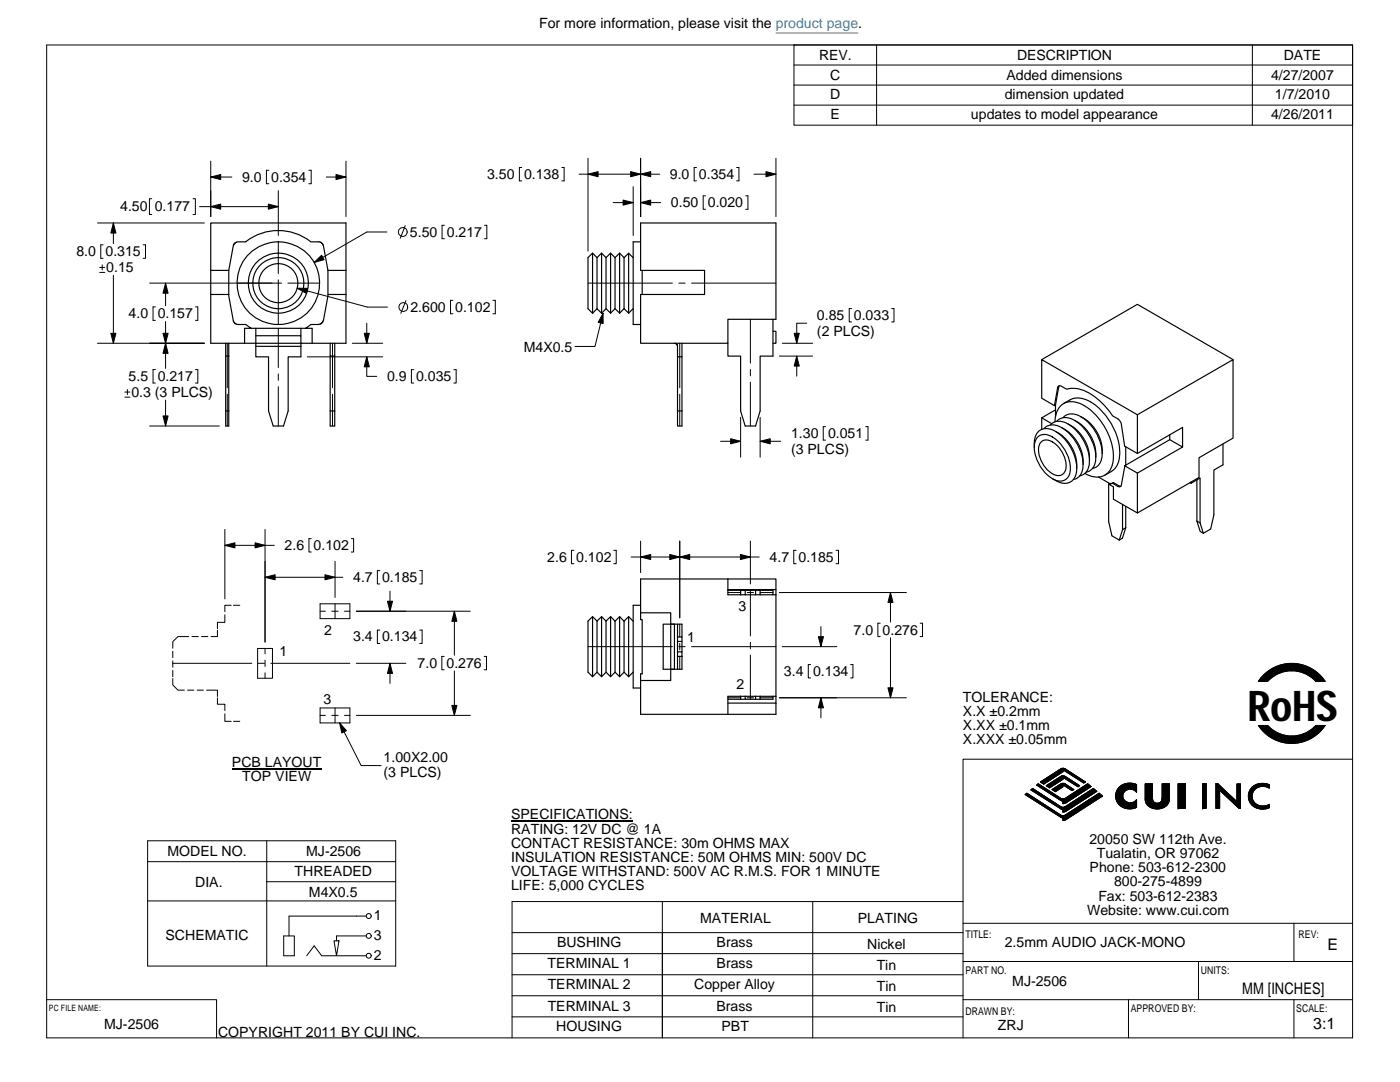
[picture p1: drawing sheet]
<svg xmlns="http://www.w3.org/2000/svg" width="279mm" height="216mm" viewBox="0 0 279 216" stroke-linecap="round" stroke-linejoin="round" font-family="sans-serif">
<g fill="none" stroke="#000" stroke-width=".2">
<path d="M9.3 9h260.6v198.1h-260.6zM158.5 17h111.4M158.5 13h111.4M158.5 9h111.4v16h-111.4zM174.9 9v16M249.9 9v16M30.3 39.6h-.5v3.2h.5M38.5 39.6h.5v3.2h-.5M42.1 32.2v11M42.1 35.3h4.2M53.7 34h-.5v2.7h.5M55.5 38.1v8.9"/>
<path d="M61.6 34h.5v2.7h-.5M65.1 35.3h3.9M69 32.2v11M104.1 33.4h-.4v2.7h.4M112.1 33.4h.5v2.7h-.5M115.6 34.8h16M117.3 31.6v18.5M126.4 37.3v9.7M127.8 31.6v11.6M139 33.4h-.5v2.7h.5M140.8 39.1h-.5v2.7h.5M147 33.4h.5v2.7h-.5"/>
<path d="M148.8 39.1h.5v2.7h-.5M150.5 34.8h4.4M154.9 31.6v11.6M158.5 21h111.4M19.5 44.5h21.3M19.9 54.4h1M19.9 53.4h1M20.4 52.9v.9M20.6 48.9h-.5v2.6h.5M22.6 44.5v4.1M22.6 54.9v13.6M28.6 48.9h.4v2.6h-.4"/>
<path d="M29.9 56.5h24.4M33 56.5v4.5M39.8 41.2h15.7M47.3 56.5h8.9M55.5 55.8v8.9M55.5 48.3v6.3M57.4 56.5h6.4M59.3 57.5l14 3.8h4M77.2 46.3h-4l-10.5 6.1M80.9 45l-1 2.5M88.7 45h-.5v2.6h.5M90.4 59.9h-.5v2.7h.5"/>
<path d="M96.7 45h.5v2.6h-.5M98.4 59.9h.4v2.7h-.4M117.3 56.5h16.9M122.4 40.4h4M127.8 40.4h4M135.5 56.5h1.2M138 56.5h16.9M19.5 68.5h21.3M24.9 79.2h1M24.9 78.2h1M25.4 77.7v1M31 61.2h-.5v2.7h.5"/>
<path d="M31 73.7h-.5v2.7h.5M33 64.2v9.3M33 79.8v5.2M39 61.2h.5v2.7h-.5M39 73.7h.5v2.7h-.5M45.4 68.5v8.9M45.4 78.7v6.3M55.5 65.5v7.8M55.5 74.6v1.3M55.5 77.2v7.8M61.3 71.2h15.1M66.4 68.5v8.9"/>
<path d="M66.4 78.7v6.3M70.3 68.5h6.1M73.2 71.2v3.9h2M73.2 64.5v4M81 60l-1 2.5M82.6 73.8h-.5v2.6h.5M90.6 73.8h.4v2.6h-.4M120.4 62.5l-1.7 6.6h-4M135.7 68.5v8.9M135.7 78.7v6.3M149.8 63.7v8.8M149.8 73.7v1.3"/>
<path d="M149.8 76.3v8.7M155.5 71.1h6.7M156.1 68.5h6.1M159 71.1v4M161 64.5h-2v4M169.9 61.6h-.4v2.6h.4M177.9 61.6h.5v2.6h-.5M29.9 85h13.9M143.8 88.1h4M147.8 83.3v7.9M151.7 88.1h4.1M151.7 83.3v7.9"/>
<path d="M164.8 85.1h-.5v2.7h.5M172.8 85.1h.4v2.7h-.4M44.9 105.6v13.9M44.9 108.8h9.8M52.9 115.2h15.5M52.9 105.6v22.5M62.1 107.5h-.4v2.7h.4M66.9 112v7.2M70.1 107.5h.5v2.7h-.5M75.8 113.9h-.5v2.6h.5M77.8 118v4M83.8 113.9h.4v2.6h-.4"/>
<path d="M114.5 109.8h-.5v2.7h.5M122.5 109.8h.5v2.7h-.5M126 111.1h25.5M127.8 108v6.3M135.7 108v15.3M145.3 118.2h2.5M149.1 118.2h1.3M149.8 108v8.5M149.8 117.8v9.1M151.7 118.2h2.6M155.5 118.2h25.4M158.9 109.8h-.5v2.7h.5"/>
<path d="M166.9 109.8h.4v2.7h-.4M177.7 118.2v5.9M34.5 132.4h15.7M34.5 135.4v1.3l1 1h1.3M34.5 130v1.2M34.5 131.9v1.2M34.5 133.8v1.2M37.4 137.7h1.3M37.7 127h-2.2l-1 1.1v1.2M38.3 127h1.3M39.3 137.7h1.3M40.2 127h1.3"/>
<path d="M41.2 137.7h2.2v1.3M43.4 125.8v1.2h-1.3M43.4 139.3v1.2h1.5v1.3M44.9 122.7v1.5h-1.5v1.3M46.1 120.8h-1.2v1.2M46.6 120.8h1.3M51.4 129.4h3v5.9h-3zM51.5 132.4h1.3M52.9 129.4v1.1M52.9 131.7v1.3M52.9 134.3v1M54.1 132.4h15.7"/>
<path d="M63.9 122h1M63.9 120.5h5.9v2.9h-5.9zM66.2 122h1.3M66.9 120.5v2.9M68.7 122h1.1M71.1 132.4h9.9M71.1 122h22.8M75.8 125.7h-.5v2.7h.5M77.8 132.4v4M83.8 125.7h.4v2.7h-.4M88.6 131h-.4v2.6h.4M90.7 122v8.7"/>
<path d="M90.7 133.9v8.8M96.6 131h.5v2.6h-.5M117.3 129h16.9M135.5 129h1.2M135.7 124.5v2.6M135.7 128.4v1.3M135.7 130.9v2.6M138 129h16.9M145.3 139.2h2.5M149.1 139.2h1.3M149.8 128.2v1.2M149.8 130.7v8.8"/>
<path d="M151.7 139.2h2.6M155.5 139.2h25.4M156.1 129h10.9M161.8 132.6h-.5v2.7h.5M163.8 125v4M163.8 139.2v4M169.8 132.6h.4v2.7h-.4M175.7 124.4h-.5v2.6h.5M177.7 127.3v11.9M183.6 124.4h.5v2.6h-.5M252.5 134.4a8 8 0 0 1 12 1.6h-1.9a6.5 6.5 0 0 0-9.6 0h-1.9zM44.9 142.4v1.5h1.2"/>
<path d="M46.6 143.9h1.3M63.9 142.7h1M63.9 141.3h5.9v3h-5.9zM66.2 142.7h1.3M66.9 141.3v3M67.8 144.3l4.3 8.5h4M68.7 142.7h1.1M71.1 142.7h22.8M211.7 153.4l-4.1 2.6 .7 .5 3.8-2.5v-.3M211.7 156.4l-1.7 1.1 .6 .5 1.5-1v-.3M211.7 154.9l-2.9 1.9 .7 .4 2.6-1.7v-.3M211.7 159.3l-4.5-2.9-.3 .3 4.8 3"/>
<path d="M211.7 159.3l.3 .1 .6-.1M211.7 154.9l.3-.1 .6 .1M211.7 156.4l.3-.1 .6 .1M211.7 153.4l.3-.1 .6 .1M212.1 156.7h.3M212.1 153.7h.3M212.1 155.2h.3M212.6 156.4l1.7 1.1-.3 .3-1.6-1.1M212.6 154.9l2.9 1.9-.4 .2-2.7-1.8M212.6 153.4l4 2.6-.3 .2-3.9-2.5M217.7 157l-.6-.6-4.5 2.9M217.7 157l-5 3.2-.6 .2v-.6l-.4-.1"/>
<path d="M218.9 157.9l-.7-.6-5.6 3.7M218.9 157.9l-6.2 4-.6 .1v-.5l-.4-.1M219.4 158.3l.6 .5-7.3 4.7M219.4 158.3l-6.8 4.3-.6 .2-.3-.2M223.2 157.2a3.1 3.1 0 0 1 3.6-.7v1.6a1.45 1.45 0 0 0-2.1-.4 1.45 1.45 0 0 0-.2 2.1 1.59 1.59 0 0 0 2.3-.2v1.5a2.75 2.75 0 0 1-4.1-2.6zM230 159v-2.6h-1.4v3.2M230 159v.7M230 159.7a.97 .97 0 0 0 .9 .6 .97 .97 0 0 0 1-.6M231.9 159.7a.97 .97 0 0 1-1 .6 .97 .97 0 0 1-.9-.6M231.9 159v.7M233.3 156.4v3.2a2.45 2.45 0 0 1-3.6 1.5 1.81 1.81 0 0 1-1.1-1.5M233.3 156.4h-1.4v2.6"/>
<path d="M235.1 156.4h1.5v4.9h-1.5zM240 156.4h.7v4.9h-.7zM242.7 156.3h.3l3.9 3.7v-3.6h.6v4.9h-.2l-3.9-3.7v3.7h-.7zM249.7 157.3a3.1 3.1 0 0 1 3.6-.7v.6a2.19 2.19 0 0 0-3.4 1.7 2.14 2.14 0 0 0 3.4 1.6v.7a2.87 2.87 0 0 1-4.1-2l.1-1.3zM251.1 144.8h1.9a6.5 6.5 0 0 0 9.6 0h1.9a8 8 0 0 1-13.4 0zM269.9 151.5h-77.7v55.6M29.5 171.9h49.5M29.5 167.8h49.5v25h-49.5zM29.5 179.8h49.5M53.2 167.8v25M53.2 175.9h25.8M132.2 179.9v27.2"/>
<path d="M162.2 179.9v27.2M192.2 179.9h-90v27.2M211.7 161l-5.6-3.7-.4 .3 6 3.8M211.7 162.6l-6.8-4.3-.3 .2 7.1 4.5M211.7 161l.3 .1 .6-.1M211.7 163l.4 .2v.5l.6-.2M9.3 199.5h33.9v7.6M56.6 186.8h2.1v3.9h-2.1zM61.2 190.7l1.5-2 1.5 2h8.9M66.7 187.7h.9l-.4 3zM73.1 182.8h-15.4v4M73.1 186.8h-5.9v.9"/>
<path d="M102.2 186.1h90M102.2 198.7h90M102.2 194.5h90M102.2 190.3h90M192.2 199.5h77.7M192.2 191.9h77.7M192.2 184.2h77.7M225.2 199.5v7.6M239.2 191.9v7.6M258.2 184.2v7.7M258.2 199.5v7.6M102.2 202.9h90"/>
<circle cx="80.4" cy="46.3" r=".88"/>
<circle cx="80.5" cy="61.3" r=".88"/>
<circle cx="73.6" cy="182.8" r=".49"/>
<circle cx="73.6" cy="190.7" r=".49"/>
<circle cx="73.6" cy="186.7" r=".49"/>
</g>
<g fill="#000" stroke="#000" stroke-width=".2">
<path d="M42.1 35.3l1.9-.5v1z" fill-rule="evenodd"/>
<path d="M67.1 34.8l1.9 .5-1.9 .5z" fill-rule="evenodd"/>
<path d="M117.3 34.8l2.1-.6v1.1z" fill-rule="evenodd"/>
<path d="M127.8 34.8l2.1-.6v1.1z" fill-rule="evenodd"/>
<path d="M125.9 34.2l1.9 .6-1.9 .5z" fill-rule="evenodd"/>
<path d="M152.9 34.2l2 .6-2 .5z" fill-rule="evenodd"/>
<path d="M22.6 44.5l.5 2h-1z" fill-rule="evenodd"/>
<path d="M33 56.5l.5 2h-1z" fill-rule="evenodd"/>
<path d="M42.1 41.2l1.9-.5v1z" fill-rule="evenodd"/>
<path d="M53.6 40.7l1.9 .5-1.9 .5z" fill-rule="evenodd"/>
<path d="M59.3 57.5h2.1l-.3 1z" fill-rule="evenodd"/>
<path d="M62.7 52.4l1.5-1.5 .5 .9z" fill-rule="evenodd"/>
<path d="M124.4 39.9l2 .5-2 .5z" fill-rule="evenodd"/>
<path d="M127.8 40.4l2.1-.5v1z" fill-rule="evenodd"/>
<path d="M22.1 66.5h1l-.5 2z" fill-rule="evenodd"/>
<path d="M33 68.5l.5 2h-1z" fill-rule="evenodd"/>
<path d="M32.5 66.5h1l-.5 2z" fill-rule="evenodd"/>
<path d="M72.7 66.5h1l-.5 2z" fill-rule="evenodd"/>
<path d="M73.2 71.2l.5 2h-1z" fill-rule="evenodd"/>
<path d="M120.4 62.5v2.1l-1-.3z" fill-rule="evenodd"/>
<path d="M158.5 66.5h1l-.5 2z" fill-rule="evenodd"/>
<path d="M159 71.1l.5 1.9h-1z" fill-rule="evenodd"/>
<path d="M32.5 83h1l-.5 2z" fill-rule="evenodd"/>
<path d="M145.8 87.5l2 .6-2 .5z" fill-rule="evenodd"/>
<path d="M151.7 88.1l2-.6v1.1z" fill-rule="evenodd"/>
<path d="M44.9 108.8l2-.5v1z" fill-rule="evenodd"/>
<path d="M50.9 108.3l2 .5-2 .5z" fill-rule="evenodd"/>
<path d="M52.9 115.2l2-.5v1z" fill-rule="evenodd"/>
<path d="M64.9 114.7l2 .5-2 .5z" fill-rule="evenodd"/>
<path d="M127.8 111.1l2.1-.5v1.1z" fill-rule="evenodd"/>
<path d="M135.7 111.1l1.9-.5v1.1z" fill-rule="evenodd"/>
<path d="M133.7 110.6l2 .5-2 .6z" fill-rule="evenodd"/>
<path d="M147.8 110.6l2 .5-2 .6z" fill-rule="evenodd"/>
<path d="M177.7 118.2l.5 2h-1z" fill-rule="evenodd"/>
<path d="M77.3 120h1l-.5 2z" fill-rule="evenodd"/>
<path d="M77.8 132.4l.5 2h-1z" fill-rule="evenodd"/>
<path d="M90.7 122l.5 2h-1z" fill-rule="evenodd"/>
<path d="M163.3 127h1l-.5 2z" fill-rule="evenodd"/>
<path d="M163.8 139.2l.5 2h-1z" fill-rule="evenodd"/>
<path d="M177.2 137.2h1l-.5 2z" fill-rule="evenodd"/>
<path d="M252.1 134.7a8 8 0 0 1 12.4 1.3h-1.9a6.5 6.5 0 0 0-9.6 0h-1.9z" fill-rule="evenodd"/>
<path d="M67.8 144.3l1.3 1.5-.9 .5z" fill-rule="evenodd"/>
<path d="M90.2 140.8h1l-.5 1.9z" fill-rule="evenodd"/>
<path d="M210 157.5l2-1.2 .6 .1 1.7 1.1-.3 .3-1.8-1.1-.1 .3-1.5 1z" fill-rule="evenodd"/>
<path d="M206.9 156.7l.3-.3 4.9 3 .5-.1 4.5-2.9 .6 .6-5 3.2-.6 .2v-.6l-.4-.1z" fill-rule="evenodd"/>
<path d="M207.6 156l4.4-2.7 .6 .1 4 2.6-.3 .2-4-2.5h-.2v.3l-3.8 2.5z" fill-rule="evenodd"/>
<path d="M208.8 156.8l3.2-2 .6 .1 2.9 1.9-.4 .2-2.8-1.8h-.2v.3l-2.6 1.7z" fill-rule="evenodd"/>
<path d="M223.5 157a3.1 3.1 0 0 1 3.3-.5v1.6a1.46 1.46 0 0 0-2-.4 1.46 1.46 0 0 0-.4 2 1.59 1.59 0 0 0 2.4-.1v1.5a2.7 2.7 0 0 1-3.3-.4 2.7 2.7 0 0 1-.4-3.3z" fill-rule="evenodd"/>
<path d="M228.6 156.4h1.4v3.3l.4 .4 .5 .2 .6-.2 .3-.3 .1-3.4h1.4v3.2a2.43 2.43 0 0 1-3.6 1.5 1.8 1.8 0 0 1-1.1-1.5z" fill-rule="evenodd"/>
<path d="M235.1 156.4v4.9h1.5v-4.9z" fill-rule="evenodd"/>
<path d="M240 156.4v4.9h.7v-4.9z" fill-rule="evenodd"/>
<path d="M251.1 144.8h1.9a6.5 6.5 0 0 0 9.6 0h1.9a8 8 0 0 1-13.4 0z" fill-rule="evenodd"/>
<path d="M250 157a3.1 3.1 0 0 1 3.3-.4v.6a2.15 2.15 0 0 0-2.5 .1 2.15 2.15 0 0 0-.8 2.3 2.3 2.3 0 0 0 3.3 .9v.7a2.77 2.77 0 0 1-3-.3 2.77 2.77 0 0 1-1-2.9z" fill-rule="evenodd"/>
<path d="M204.6 158.5l.3-.2 7.1 4.5 .6-.2 6.8-4.3 .6 .5-7.3 4.8-.6 .1v-.5l-.4-.1z" fill-rule="evenodd"/>
<path d="M205.7 157.6l.4-.3 6 3.8 .5-.1 5.6-3.7 .7 .6-6.2 4-.6 .1v-.5l-.4-.1z" fill-rule="evenodd"/>
<path d="M242.7 156.3h.3l3.9 3.7v-3.6h.6v4.9h-.2l-3.9-3.7v3.7h-.7z" fill-rule="evenodd"/>
</g>
<g fill="none" stroke="#000" stroke-width=".23">
<path d="M42.1 58.8h3.6M42.1 54v14.5h26.9v-24h-26.9v9.5h3.6l1-5.3 .7-.4 1.6-.1a10.5 10.5 0 0 1 13 .1l1.7-.1 .7 .5 1 5.3M45.7 58.8l1 5.5 .7 .4h1.7l1 .8h-1.3v3M45.7 54v4.8M65.4 54h3.6M65.4 54v4.8M69 58.8h-3.6l-.8 5.1M118.3 50.5v12M119.1 51.4l1-.9 .8 .9M119.1 51.4l-.8-.9-1 .9v10.2l1 .9M119.1 51.4v10.2M120.1 50.5v12"/>
<path d="M120.9 51.4v10.2M120.9 51.4l1-.9 .8 .9M121.9 50.5v12M122.7 51.4v10.2M122.7 51.4l1-.9 .8 .9M123.7 50.5v12M124.5 51.4v10.2M124.5 51.4l1-.9 .9 .9M125.5 50.5v12M127.8 48.3h-1.4v16.4h1.4M127.8 44.5h27.1v19.2h-9.6v4.8h-17.5v-9.7h12.8v-4.8h-12.8zM128.2 54v4.8"/>
<path d="M45 71.1h.7M45 68.5v16.5h.7v-16.5M50.1 65.5h10.9M51.1 67h8.9v2.1M51.1 65.5v3.6h8.9M60 69.1v2.1h-2.5v10.8l-.9 3h-2.1l-.9-3v-10.8h-2.5v-2.1M60 65.5v1.5M64.5 63.9l-.2 .5-.4 .3h-1.9l-1 .8h1.3v3M65.9 68.5v2.6h.9M66.8 68.5v16.5h-.9v-13.9M119.1 61.6l1 .9M119.1 61.6l-.8 .9"/>
<path d="M120.9 61.6l-.8 .9M120.9 61.6l1 .9M122.7 61.6l-.8 .9M122.7 61.6l1 .9M124.5 61.6l1 .9M124.5 61.6l-.8 .9M126.4 61.6l-.9 .9M134.6 68.5l.3 .1 .3 .3v2.3h.9v-2.7M135.2 71.2v10.8M136.1 71.2v13.8h-.9v-3M154.3 63.7v7.4h-2.6v10.9l-.9 3h-2.1l-.9-3v-10.9h-2.5v-2.6M154.3 66.1h.6v2.4h-.6"/>
<path d="M207.9 71.8l19.1-11.1 19.1 11.1M211.3 77.2l-.2 .1M211.3 77.2l-.6 3.6M211.4 77l-.1 .2M45 82h.7M65.9 82h.9M135.2 82h.9M207.2 87.1a3.1 3.1 0 0 1 4 1 7.1 7.1 0 0 1 2.2 6.7 2.22 2.22 0 0 1-3.6 .6 7.8 7.8 0 0 1-3.4-6.7l.4-1.2zM207.7 88.2a2.17 2.17 0 0 1 3 .4 5.5 5.5 0 0 1 1.9 5.4 1.78 1.78 0 0 1-2.9 .3 5.5 5.5 0 0 1-2.2-5.7zM207.9 83.4v2.3M207.9 83.4l2 1.1M210.5 84.2a3.7 3.7 0 0 1 2.8-4 7.6 7.6 0 0 1 6.2 3.6 11.4 11.4 0 0 1 2.6 8.7 3.2 3.2 0 0 1-4.7 2.4l-.9-.4"/>
<path d="M210.7 81.8l-2.8 1.6M210.7 80.8l-.3 .1M210.7 86.1a2.59 2.59 0 0 0-4 .7l-.2 .7-.1 1.8M210.7 86.1a9.1 9.1 0 0 1 4.1 8 2.43 2.43 0 0 1-3.7 2l-1.1-.6M210.7 80.8v2.3M210.7 86.1a7.9 7.9 0 0 1 4.2 7.3M211.9 85.3a9 9 0 0 1 4.2 8.4 2.26 2.26 0 0 1-1.9 2M211.9 85.3a2.68 2.68 0 0 0-3.5 .2M211.9 85.3a7.9 7.9 0 0 1 4.3 7.4M212.3 80.5a4.5 4.5 0 0 1 5.9 0 12.6 12.6 0 0 1 5.2 10.6 4.1 4.1 0 0 1-2.9 3.7M213.2 84.6a9 9 0 0 1 4.1 8.4 2.31 2.31 0 0 1-1.8 2M213.2 84.6a2.69 2.69 0 0 0-3.6 .2"/>
<path d="M213.2 84.6a7.9 7.9 0 0 1 4.2 7.3M214.5 83.9a9 9 0 0 1 4.1 8.3 2.32 2.32 0 0 1-1.8 2M214.5 83.9a2.68 2.68 0 0 0-3.6 .2M214.5 83.9a7.9 7.9 0 0 1 4.2 7.3M215.7 83.2a9 9 0 0 1 4.2 8.3 2.3 2.3 0 0 1-1.9 2M215.7 83.2a2.67 2.67 0 0 0-3.5 .1M215.7 83.2a7.8 7.8 0 0 1 4.3 7.3M219.2 95.2l2.3 1.3M221.3 96.4v7.7l.6 2.8 1.5 .9M221.5 96.5l-.2 .1M222.2 96.3l-.2 .1M222.2 96.3l1.1 .6"/>
<path d="M222.2 96.3l-.7 .2M223.3 96.9l-.2 .1M223.3 96.9l.4 .1M224.5 92.9l2.5 1.5M224.5 92.9l-.9 4.2h-.4l-1.2-.7-.7 .2 .9 .6v2.4l4.8 2.8M224.7 92.8l-.2 .1M224.7 89.1v3.7M227 82.8l19.1-11v15.6l-6.8 3.9v4l-12.3 7.1v-8M227 82.8v7.7M227 82.8l-19.1-11v7.7l2.5 1.4 .7-3.7a.45 .45 0 0 1 .7-.1l1.1 .6a7.3 7.3 0 0 1 6.7 2.4l1.4 1.5 1 1.4 1.2 .7 .5 .6 .8 4.7 2.5 1.5M233.4 86.7v1l-8.7 5.1M233.4 87.7l2.6 1.5"/>
<path d="M236 89.2l-9 5.2M236 89.2v-3.9l-9 5.2M237.5 96.3l.2 .1M237.7 96.2v.2l1.8-1v8.9M238.9 95.8v8.2M244.1 88.6v4.2l-1.8 1v8.9l-.7 2.9-1.4 .8M145.3 115.5h-17.5v6.8h6.1v2.2h.7h-.7M145.3 115.5h9.6v2.1h-9.6M145.3 115.5v3.2h3.4M145.3 117.8h9v.9h-2.6M147.8 117.8v.9M148.7 117.8v.9h2.1"/>
<path d="M150.8 118.7h.9M150.8 117.8v.9M151.7 117.8v.9M154.3 118.7h.6M154.9 117.6v24.9h-27.1v-6.7h6.1v-2.3h.7M224 100.6v5.1M224 105.7l-.6 2.1M224.7 101v4.3M224.7 105.3l-.7 2.1-.6 .4M224.7 105.3l-.7 .4M238.9 104l.6 2 .7 .4M238.9 104l.6 .3"/>
<path d="M239.5 104.3l.7 2.1M118.3 123v12M119.1 123.9v10.2M119.1 134.1l1 .9M119.1 123.9l1-.9 .8 .9M119.1 123.9l-.8-.9-1 .9v10.2l1 .9M119.1 134.1l-.8 .9M120.1 123v12M120.9 123.9v10.2M120.9 134.1l1 .9M120.9 123.9l1-.9 .8 1M120.9 134.1l-.8 .9"/>
<path d="M121.9 123v12M122.7 134.1l1 .9M122.7 124l1-1 .8 1M122.7 124v10.1M122.7 134.1l-.8 .9M123.7 123v12M124.5 134.1l1 .9M124.5 124l1-1 .9 1M124.5 134.1l-.8 .9M124.5 124v10.1M125.5 123v12M126.4 134.1l-.9 .9"/>
<path d="M127.8 122.3v1.3h.4v10.9h-.4v1.3M127.8 120.8h-1.4v16.5h1.4M133.9 124.5h-1.5v9h1.5M133.9 133.5h.7M133.9 124.5v9M134.6 133.5h.6M135.2 124.5h-.6v9M135.2 130.1h.9v.9h-.9zM135.2 127.1v-2.6h.9v2.6M135.2 127.1h.9v.9h-.9zM135.2 128v2.1M135.2 131v2.5"/>
<path d="M136.1 128v2.1M136.1 131v2.5h-.9M145.3 139.5v3M147.8 139.5h.9M147.8 138.9v.6M148.7 138.9v.6h2.1M150.8 138.9v.6M151.7 138.9v.6M154.3 138.9v.6h-3.5M154.9 138.9h-9.6v.6h2.5M145.3 140.3h9.6"/>
<circle cx="55.5" cy="56.5" r="3.9"/>
<circle cx="55.6" cy="56.5" r="6"/>
<circle cx="55.6" cy="56.5" r="8.3"/>
<circle cx="55.6" cy="56.5" r="5.1"/>
</g>
<path d="M46.3 153.5h17.9M102 163.9h24.3" fill="none" stroke="#000" stroke-width=".21"/>
<path d="M154.8 6.6h16.5" fill="none" stroke="#4582a4" stroke-width=".2"/>
<text font-size="8.5" x="249" y="143.8">RoHS</text>
<g font-size="3.2">
<text x="264.9" y="189.6">E</text>
<text x="247.9" y="198.2">MM [INCHES]</text>
<text x="262.1" y="205.4">3:1</text>
</g>
<g font-size="2.8">
<text x="107.6" y="5.6">For more information, please visit the product page.</text>
<text x="163.5" y="12">REV.</text>
<text x="165.7" y="16">C</text>
<text x="200.9" y="16">Added dimensions</text>
<text x="203" y="12">DESCRIPTION</text>
<text x="253.7" y="16">4/27/2007</text>
<text x="256.2" y="12">DATE</text>
<text x="165.7" y="19.7">D</text>
<text x="165.8" y="23.7">E</text>
<text x="193.8" y="23.7">updates to model appearance</text>
<text x="200.5" y="19.7">dimension updated</text>
<text x="253.7" y="23.7">4/26/2011</text>
<text x="254.4" y="19.7">1/7/2010</text>
<text x="97.2" y="35.7">3.50</text>
<text x="104.6" y="35.7">0.138</text>
<text x="133.7" y="35.7">9.0</text>
<text x="139.5" y="35.7">0.354</text>
<text x="48.3" y="36.3">9.0</text>
<text x="54.1" y="36.3">0.354</text>
<text x="133.9" y="41.4">0.50</text>
<text x="141.3" y="41.4">0.020</text>
<text x="24" y="42.2">4.50</text>
<text x="30.9" y="42.2">0.177</text>
<text x="81.8" y="47.2">5.50</text>
<text x="89.2" y="47.2">0.217</text>
<text x="15.3" y="51.1">8.0</text>
<text x="21.1" y="51.1">0.315</text>
<text x="21.2" y="54.3">0.15</text>
<text x="25.7" y="63.5">4.0</text>
<text x="31.5" y="63.5">0.157</text>
<text x="81.9" y="62.2">2.600</text>
<text x="90.8" y="62.2">0.102</text>
<text x="163" y="63.9">0.85 0.033</text>
<text x="104.5" y="70.2">M4X0.5</text>
<text x="163" y="67">(2 PLCS)</text>
<text x="25.7" y="76">5.5 0.217</text>
<text x="77.3" y="76.1">0.9 0.035</text>
<text x="26.2" y="79.2">0.3 (3 PLCS)</text>
<text x="157.9" y="87.4">1.30</text>
<text x="165.2" y="87.4">0.051</text>
<text x="157.9" y="90.6">(3 PLCS)</text>
<text x="56.8" y="109.7">2.6 0.102</text>
<text x="109.2" y="112.1">2.6 0.102</text>
<text x="153.6" y="112.1">4.7 0.185</text>
<text x="70.5" y="116.1">4.7 0.185</text>
<text x="147.4" y="122">3</text>
<text x="55.8" y="130.9">1</text>
<text x="64.7" y="126.6">2</text>
<text x="70.5" y="128">3.4 0.134</text>
<text x="137.1" y="128.1">1</text>
<text x="170.3" y="126.6">7.0 0.276</text>
<text x="83.3" y="133.2">7.0 0.276</text>
<text x="147" y="137.4">2</text>
<text x="156.5" y="134.9">3.4 0.134</text>
<text x="64.5" y="140.5">3</text>
<text x="192.2" y="142.9">X.X ±0.2mm</text>
<text x="192.2" y="140.1">TOLERANCE:</text>
<text x="192.2" y="145.7">X.XX ±0.1mm</text>
<text x="192.2" y="148.5">X.XXX ±0.05mm</text>
<text x="46.3" y="153.1">PCB LAYOUT</text>
<text x="48.3" y="155.9">TOP VIEW</text>
<text x="76.6" y="152.1">1.00X2.00</text>
<text x="76.6" y="155">(3 PLCS)</text>
<text x="102" y="163.5">SPECIFICATIONS:</text>
<text x="102" y="166.3">RATING: 12V DC @ 1A</text>
<text x="33.4" y="170.9">MODEL NO.</text>
<text x="61.1" y="170.9">MJ-2506</text>
<text x="102" y="169.2">CONTACT RESISTANCE: 30m OHMS MAX</text>
<text x="102" y="172">INSULATION RESISTANCE: 50M OHMS MIN: 500V DC</text>
<text x="217.4" y="168.4">20050 SW 112th Ave.</text>
<text x="218.9" y="171.2">Tualatin, OR 97062</text>
<text x="38.9" y="177.1">DIA.</text>
<text x="58.8" y="174.9">THREADED</text>
<text x="61.7" y="178.9">M4X0.5</text>
<text x="102" y="177.6">LIFE: 5,000 CYCLES</text>
<text x="102" y="174.8">VOLTAGE WITHSTAND: 500V AC R.M.S. FOR 1 MINUTE</text>
<text x="217.5" y="174.1">Phone: 503-612-2300</text>
<text x="219.2" y="179.7">Fax: 503-612-2383</text>
<text x="222.3" y="176.9">800-275-4899</text>
<text x="74.6" y="183.6">1</text>
<text x="139.7" y="184.1">MATERIAL</text>
<text x="171.2" y="184.1">PLATING</text>
<text x="216.9" y="182.5">Website: www.cui.com</text>
<text x="33" y="187.5">SCHEMATIC</text>
<text x="74.6" y="187.6">3</text>
<text x="74.6" y="191.5">2</text>
<text x="111.2" y="189">BUSHING</text>
<text x="143" y="189">Brass</text>
<text x="173.1" y="189.4">Nickel</text>
<text x="200.5" y="188.9">2.5mm AUDIO JACK-MONO</text>
<text x="109.3" y="193.1">TERMINAL 1</text>
<text x="109.3" y="197.4">TERMINAL 2</text>
<text x="138.5" y="197.4">Copper Alloy</text>
<text x="143" y="193.2">Brass</text>
<text x="175" y="193.5">Tin</text>
<text x="175" y="197.8">Tin</text>
<text x="202" y="196.8">MJ-2506</text>
<text x="109.3" y="201.7">TERMINAL 3</text>
<text x="143" y="201.6">Brass</text>
<text x="175" y="201.9">Tin</text>
<text x="20.8" y="205.3">MJ-2506</text>
<text x="43.5" y="206.9">COPYRIGHT 2011 BY CUI INC.</text>
<text x="111" y="205.8">HOUSING</text>
<text x="144" y="205.7">PBT</text>
<text x="199.2" y="205.5">ZRJ</text>
</g>
<g font-size="2.1">
<text x="192.7" y="187.2">TITLE:</text>
<text x="259.2" y="187.2">REV:</text>
<text x="192.7" y="194.4">PART NO.</text>
<text x="239.6" y="194.4">UNITS:</text>
<text x="192.7" y="202.6">DRAWN BY:</text>
<text x="225.7" y="202">APPROVED BY:</text>
<text x="258.7" y="202">SCALE:</text>
</g>
<text font-size="1.7" x="9.8" y="201.6">PC FILE NAME:</text>
</svg>
